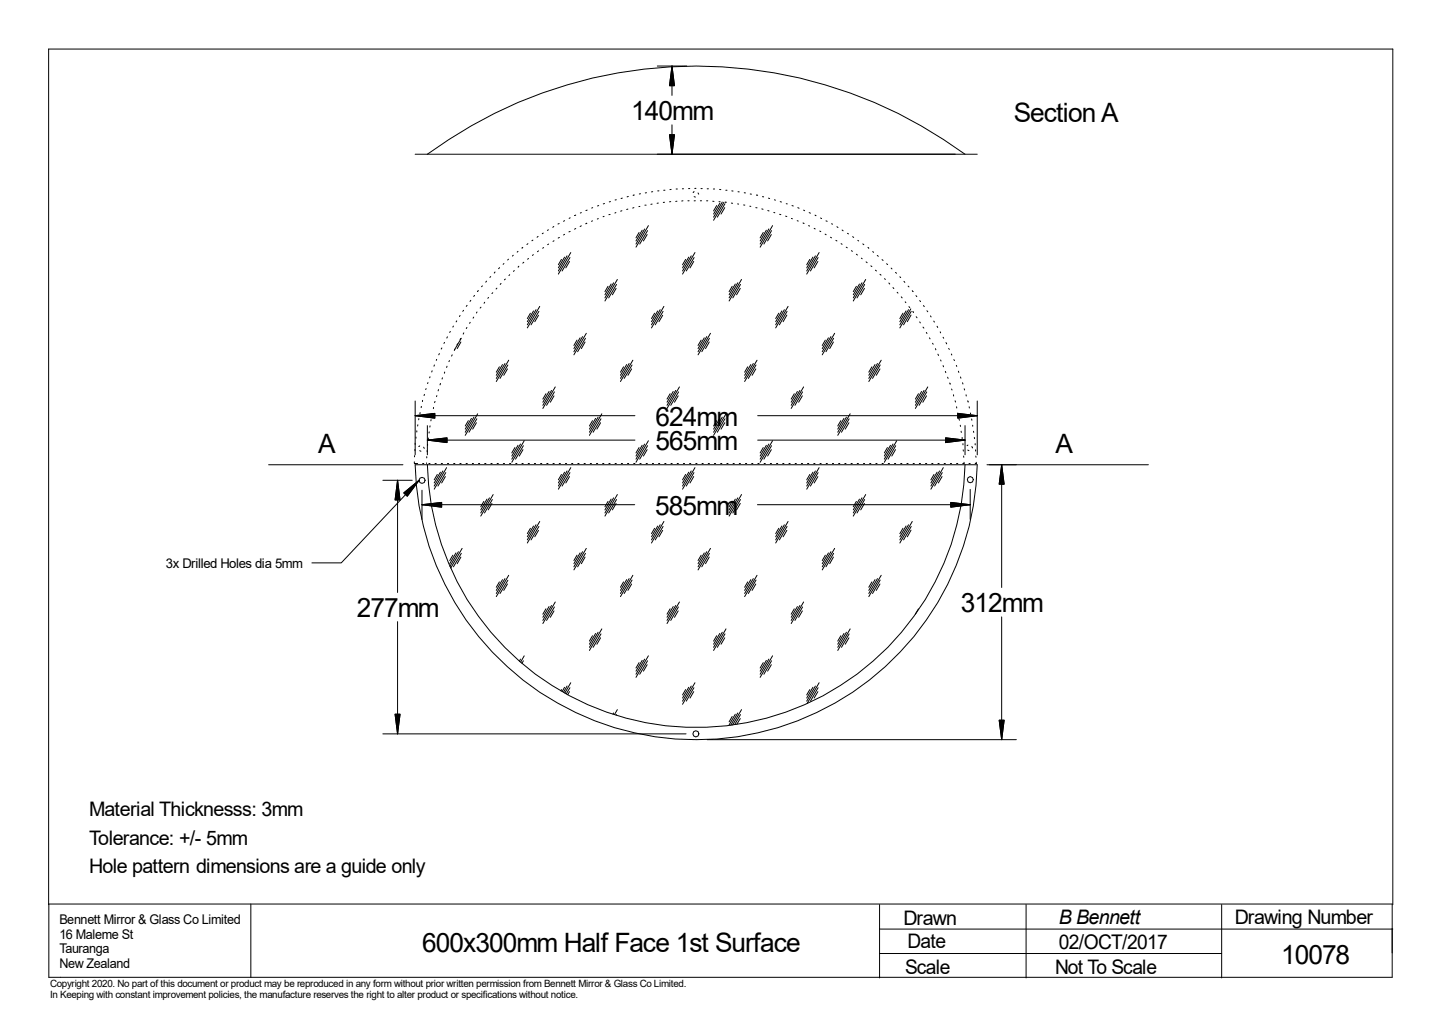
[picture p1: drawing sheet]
<svg xmlns="http://www.w3.org/2000/svg" width="297mm" height="210mm" viewBox="0 0 297 210" stroke-linecap="round" stroke-linejoin="round" font-family="sans-serif">
<g fill="none" stroke="#000" stroke-width=".2">
<path d="M134.5 13.5h6M137.5 13.5l.5 4h-1.1zM137.5 13.5v6M84.9 31.5h115M87.4 31.5a92.9 92.9 0 0 1 110 0M129.8 39.9h-.3M131 39.6l-.2 .1M132.2 39.4l-.2 .1M133.5 39.2h-.2M134.5 39h.3M135.8 38.9h.2M136.9 27.6h1.1l-.5 3.9z"/>
<path d="M137.3 38.7l-.3 .1M137.5 25.5v6M138.3 38.7h.3M139.6 38.6h.2M140.8 38.6h.3M142 39.2l-.2 .2M142.1 38.5h.3M142.8 39.5l.1 .2M143.4 38.6h.2M144.7 38.6h.2M145.9 38.7h.3M147.2 38.7l.2 .1"/>
<path d="M148.5 38.9h.2M149.7 39l.2 .1M151 39.2h.2M152.2 39.4l.3 .1M153.5 39.7h.2M154.7 39.9h.3M97.8 59.4l-.1 .2M98.7 58.5l-.2 .1M99.5 57.5l-.1 .2M100.4 56.6l-.2 .1M100.8 59.9l-.2 .1M101.3 55.6l-.2 .2"/>
<path d="M101.6 58.9l-.1 .2M102.2 54.7l-.2 .2M102.5 58l-.2 .2M103.1 53.9l-.2 .2M103.4 57.1l-.2 .1M104 53l-.2 .2M104.3 56.2l-.2 .1M105 52.2l-.2 .2M105.2 55.3l-.2 .2M106 51.4l-.2 .2M106.1 54.4l-.1 .2M106.9 50.6l-.1 .1"/>
<path d="M107.1 53.6l-.2 .2M108 49.8l-.2 .2M108.1 52.9l-.2 .1M109 49.1l-.2 .1M109.1 52.1l-.2 .1M110.1 48.3l-.2 .2M110.2 51.3l-.3 .2M111.1 47.7l-.2 .1M111.2 50.6l-.2 .2M112.2 47l-.2 .1M112.2 49.9l-.2 .1M113.3 46.3l-.2 .2"/>
<path d="M113.3 49.2l-.2 .2M114.4 45.7l-.3 .1M114.4 48.6l-.2 .1M114.9 53l-.7 1.1M115.5 45.1l-.2 .2M115.5 47.9l-.2 .1M115.5 52.6l-1.3 2.2M116 52.3l-1.8 3.1M116.5 53.5l-.8 1.3M116.6 52.7l-1.6 2.7M116.6 44.5l-.2 .2M116.6 47.3l-.2 .1"/>
<path d="M116.8 51.6l-2.6 4.4M117.8 44l-.3 .1M117.8 46.7l-.3 .2M118.9 43.5l-.2 .1M118.9 46.2l-.2 .1M120 45.6l-.2 .2M120.1 43l-.3 .1M121.2 45.2l-.2 .1M121.2 42.5h-.2M122.4 44.7l-.2 .1M122.5 42l-.3 .1M123.6 44.2l-.2 .1"/>
<path d="M123.7 41.6l-.3 .1M124.4 58.5l-.7 1.1M124.8 43.9h-.3M124.9 41.2l-.3 .1M125 58.1l-1.3 2.2M125.5 57.8l-1.8 3.1M126 43.5l-.2 .1M126 59l-.7 1.3M126.1 40.9h-.3M126.1 58.2l-1.6 2.7M126.3 57.1l-2.6 4.5M127.2 43.1l-.2 .1"/>
<path d="M127.3 40.5l-.3 .1M128.4 42.8h-.2M128.5 40.2l-.2 .1M129.7 42.5h-.3M130.7 47.5l-.6 1.1M130.9 42.2h-.2M131.4 47.1l-1.3 2.2M131.9 46.8l-1.8 3.1M131.9 42h.3M132.4 48l-.8 1.3M132.5 47.2l-1.6 2.7M132.6 46.1l-2.5 4.4"/>
<path d="M133.4 41.7l-.3 .1M134.7 41.5l-.3 .1M135.9 41.4h-.2M137.2 41.2l-.3 .1M138.5 41.1l-.3 .1M139.7 41.1h-.3M140.3 53l-.7 1.1M140.7 41.1h.3M140.9 52.6l-1.3 2.2M141.4 52.3l-1.8 3.1M141.9 53.5l-.8 1.3M142 41.1h.2"/>
<path d="M142 52.7l-1.6 2.7M142 40.2l.2 .1M142.2 51.6l-2.6 4.4M143.3 41.1h.2M144.5 41.1h.3M145.8 41.1l.3 .1M146.6 42l-.6 1.1M147.1 41.2l.2 .1M147.2 41.6l-1.2 2.2M147.7 41.3l-1.7 3.1M148.1 41.4l-2.1 3.6M148.3 42.5l-.8 1.3"/>
<path d="M148.3 41.7l-1.6 2.7M148.3 41.3l.3 .1M149.6 41.5l.3 .1M149.8 58.5l-.7 1.1M150.4 58.1l-1.3 2.2M150.9 41.7h.2M150.9 57.8l-1.8 3.1M151.4 59l-.7 1.3M151.5 58.2l-1.6 2.7M151.7 57.1l-2.6 4.5M152.1 41.9l.3 .1M153.4 42.2h.2"/>
<path d="M154.6 42.5h.3M155.8 42.7l.3 .1M156 40.2l.2 .1M156.1 47.5l-.6 1.1M156.8 47.1l-1.3 2.2M157.1 43.1h.2M157.2 40.5l.2 .1M157.3 46.8l-1.8 3.1M157.8 48l-.8 1.3M157.8 47.2l-1.5 2.7M158 46.1l-2.5 4.4M158.3 43.4l.2 .1"/>
<path d="M158.4 40.9h.2M159.5 43.8l.2 .1M159.6 41.2l.3 .1M160.7 44.2l.3 .1M160.8 41.7h.2M161.9 44.7h.2M162 42l.3 .1M163.1 45.1l.2 .1M163.2 42.5l.2 .1M164.3 45.6l.2 .1M164.4 43l.2 .1M165.4 46.1l.2 .1"/>
<path d="M165.5 43.5l.3 .1M165.7 53l-.7 1.1M166.3 52.6l-1.3 2.2M166.5 46.7l.3 .1M166.7 44l.2 .1M166.8 52.3l-1.8 3.1M167.3 53.5l-.8 1.3M167.3 52.7l-1.5 2.7M167.6 51.6l-2.6 4.4M167.7 47.2l.2 .2M167.9 44.6l.2 .1M168.8 47.9l.2 .1"/>
<path d="M169 45.2l.2 .1M169.9 48.5l.2 .1M170.1 45.8h.2M171 49.1l.2 .2M171.2 46.4l.2 .1M172 49.8l.3 .2M172.3 47l.2 .2M173.1 50.5l.2 .2M173.4 47.7l.2 .1M174.2 51.3l.2 .1M174.4 48.4l.2 .2M175.2 52l.2 .2"/>
<path d="M175.2 58.5l-.7 1.1M175.5 49.1l.1 .2M175.8 58.1l-1.3 2.2M176.2 52.8l.2 .1M176.3 57.8l-1.8 3.1M176.5 49.9l.2 .1M176.8 59l-.7 1.3M176.9 58.2l-1.6 2.7M177.1 57.1l-2.6 4.5M177.2 53.6l.2 .1M177.5 50.6l.2 .2M178.1 54.4l.3 .1"/>
<path d="M178.5 51.4l.2 .2M179.1 55.2l.2 .2M179.5 52.2l.2 .2M180 56.1l.2 .2M180.4 53.1l.2 .2M180.9 57l.2 .1M181.4 53.9l.2 .2M181.8 57.9l.2 .2M182.3 54.8l.2 .2M182.7 58.8l.1 .2M183.2 55.7l.2 .2M183.5 59.8l.2 .1"/>
<path d="M184.1 56.6l.1 .2M184.9 57.5l.2 .2M185.8 58.5l.1 .2M186.6 59.4l.1 .2M186.7 59.6h.1M87.2 79.5l-.1 .2M87.5 78.2v.2M88 77l-.1 .3M88.4 75.8l-.1 .3M88.9 74.6l-.1 .3M89.3 73.5l-.1 .2M89.7 79.7l-.1 .2"/>
<path d="M89.9 72.3l-.2 .3M90.1 78.4l-.1 .3M90.4 71.2l-.1 .2M90.5 77.3l-.1 .2M90.9 70l-.1 .2M91 76.1l-.1 .2M91.4 74.9v.2M91.5 68.9l-.1 .2M91.9 73.7l-.1 .3M92.1 67.8l-.1 .2M92.5 72.6l-.1 .2M92.8 66.7l-.2 .2"/>
<path d="M93 71.4l-.1 .3M93.4 65.6l-.1 .2M93.6 70.3l-.1 .2M94.1 64.5l-.1 .2M94.2 69.2l-.1 .2M94.3 69.9l-.8 1.4M94.4 69.2l-1.4 2.3M94.8 63.5l-.1 .2M94.9 68.1l-.2 .2M95.5 67l-.1 .2M95.5 62.4l-.1 .3M96.2 65.9l-.1 .2"/>
<path d="M96.3 61.4l-.2 .2M96.9 64.9l-.1 .2M97.1 60.4l-.2 .2M97.6 63.8l-.1 .2M98.4 62.8l-.2 .2M99.1 61.8l-.1 .2M99.9 60.8l-.1 .2M102.2 75l-.7 1.1M102.8 74.5l-1.3 2.3M103.3 74.3l-1.8 3.1M103.8 75.4l-.8 1.4M103.9 74.6l-1.6 2.8"/>
<path d="M104.1 73.7l-2.6 4.3M108.5 64.1l-.6 1.1M109.1 63.6l-1.2 2.2M109.6 63.3l-1.7 3.1M110.2 64.5l-.8 1.3M110.2 63.7l-1.6 2.7M110.4 62.7l-2.5 4.4M112.8 79.8l-1.8 3.1M113.6 79.1l-2.6 4.4M118 69.6l-.6 1.1M118.7 69.1l-1.3 2.2M119.2 68.8l-1.8 3.1"/>
<path d="M119.7 69.9l-.8 1.4M119.8 69.2l-1.6 2.7M119.9 68.2l-2.5 4.4M127.6 75l-.7 1.1M128.2 74.5l-1.3 2.3M128.7 74.3l-1.8 3.1M129.2 75.4l-.8 1.4M129.3 74.6l-1.6 2.8M129.5 73.7l-2.6 4.3M133.9 64.1l-.6 1.1M134.5 63.6l-1.2 2.2M135 63.3l-1.7 3.1"/>
<path d="M135.6 64.5l-.8 1.3M135.6 63.7l-1.6 2.7M135.8 62.7l-2.5 4.4M138.2 79.8l-1.8 3.1M139 79.1l-2.6 4.4M143.4 69.6l-.6 1.1M144.1 69.1l-1.3 2.2M144.6 68.8l-1.8 3.1M145.1 69.9l-.8 1.4M145.1 69.2l-1.5 2.7M145.3 68.2l-2.5 4.4M153 75l-.7 1.1"/>
<path d="M153.6 74.5l-1.3 2.3M154.1 74.3l-1.8 3.1M154.6 75.4l-.8 1.4M154.6 74.6l-1.5 2.8M154.9 73.7l-2.6 4.3M159.3 64.1l-.6 1.1M159.9 63.6l-1.2 2.2M160.4 63.3l-1.7 3.1M161 64.4l-.8 1.4M161 63.7l-1.6 2.7M161.2 62.7l-2.5 4.4M163.6 79.8l-1.8 3.1"/>
<path d="M164.4 79.1l-2.6 4.4M168.8 69.6l-.6 1.1M169.5 69.1l-1.3 2.2M170 68.8l-1.8 3.1M170.5 69.9l-.8 1.4M170.5 69.2l-1.5 2.7M170.7 68.2l-2.5 4.4M178.4 75l-.7 1.1M179 74.5l-1.3 2.3M179.5 74.3l-1.8 3.1M180 75.4l-.8 1.4M180 74.6l-1.5 2.8"/>
<path d="M180.3 73.7l-2.6 4.3M184.4 60.7l.1 .2M184.7 64.1l-.6 1.1M185.2 61.7l.1 .2M185.3 63.6l-1.2 2.2M185.8 63.3l-1.7 3.1M185.9 62.7l.2 .2M186.3 63.2l-2.2 3.9M186.4 64.4l-.8 1.4M186.4 63.7l-1.6 2.7M186.7 63.7l.2 .2M187.4 60.5l.1 .2"/>
<path d="M187.4 64.8l.2 .2M188.1 61.5l.2 .2M188.1 65.8l.2 .2M188.8 66.9l.2 .2M188.9 62.5l.2 .2M189 79.8l-1.8 3.1M189.5 68l.1 .2M189.6 63.5l.2 .3M189.8 79.1l-2.6 4.4M190.1 69.1l.1 .2M190.3 64.6l.2 .2M190.8 70.2l.1 .2"/>
<path d="M191 65.7l.1 .2M191.3 71.3l.1 .2M191.7 66.7l.1 .3M191.9 72.4l.1 .3M192.3 67.9l.1 .2M192.4 73.6l.1 .2M192.9 69l.1 .2M192.9 74.8l.1 .2M193.4 75.9l.1 .3M193.5 70.1l.1 .2M193.8 77.1l.1 .3M194.1 71.2l.1 .3"/>
<path d="M194.3 78.3l.1 .3M194.6 72.4l.1 .2M194.6 79.5l.1 .3M195.1 73.5l.1 .2M195.6 74.7l.1 .2M196 75.9l.1 .3M196.5 77.1l.1 .2M196.9 78.3l.1 .2M197.2 79.5l.1 .3M54.9 95h27.5M78.3 98.2h6M81.3 98.2l.5 4h-1z"/>
<path d="M81.3 98.2v23M84.8 94.8h.6M84.8 94.4v.3M84.8 93.2v.2M84.9 91.9v.3M84.9 85l4-.5v1zM84.9 95h115a57.5 57.5 0 0 1-57.5 56.3 57.5 57.5 0 0 1-57.5-56.3zM84.9 82v11M84.9 85h45M85.1 89.4v.2M85.3 88.1v.2M85.5 86.9l-.1 .2"/>
<path d="M85.7 85.6l-.1 .3M85.7 98.2l-15.9 16.9h-6M85.9 91.2l-.2 .1M85.9 92.2l.2 .1M85.9 84.4v.2M86.2 83.1l-.1 .3M86.4 94.8h.3M86.4 81.9v.2M86.7 91.4l.1 .3M86.8 80.6l-.1 .3M87.2 94.7v.1M87.3 93.4v.2"/>
<path d="M87.4 90l4-.5v1zM87.4 95a55 55 0 0 0 55 53.8 55 55 0 0 0 55-53.8M87.4 87v6M87.4 90h42.5M87.5 90.8v.3M87.6 89.6v.2M87.7 94.8h.3M87.8 88.3v.3M88 87.1l-.1 .2M88.2 85.8l-.1 .3M88.4 84.6v.2M88.7 83.3l-.1 .3"/>
<path d="M89 94.8h.2M89 82.1l-.1 .2M89.4 80.9l-.1 .2M89.5 97l-.7 1.1M90.1 96.6l-1.3 2.2M90.3 94.8h.2M90.6 96.3l-1.8 3.1M91.1 97.5l-.8 1.3M91.2 96.6l-1.6 2.8M91.4 95.6l-2.6 4.4M91.5 94.8h.3M92.8 94.8h.2"/>
<path d="M94.1 94.8h.2M95.3 94.8h.3M95.8 86l-.6 1.1M96.4 85.6l-1.2 2.2M96.6 94.8h.3M96.9 85.3l-1.7 3.1M97.5 86.4l-.8 1.4M97.5 85.6l-1.6 2.8M97.7 84.6l-2.5 4.4M97.9 94.8h.2M99.1 94.8h.3M100.4 94.8h.3"/>
<path d="M101.7 94.8h.2M103 94.8h.2M104.2 94.8h.3M105.3 91.5l-.6 1.1M105.5 94.8h.2M106 91.1l-1.3 2.2M106.5 90.8l-1.8 3.1M106.8 94.8h.2M107 91.9l-.8 1.4M107.1 91.1l-1.6 2.8M107.2 90.1l-2.5 4.4M108 94.8h.3"/>
<path d="M109.3 94.8h.3M110.6 94.8h.2M111.7 80.5l-.7 1.1M111.8 94.8h.3M112.3 80.1l-1.3 2.2M113.1 94.8h.3M113.3 80.9l-.7 1.4M113.4 80.1l-1.6 2.8M114.4 94.8h.2M114.9 97l-.7 1.1M115.5 96.6l-1.3 2.2M115.7 94.8h.2"/>
<path d="M116 96.3l-1.8 3.1M116.5 97.5l-.8 1.3M116.6 96.6l-1.6 2.8M116.8 95.6l-2.6 4.4M116.9 94.8h.3M118.2 94.8h.2M119.5 94.8h.2M120.7 94.8h.3M121.2 86l-.6 1.1M121.8 85.6l-1.2 2.2M122 94.8h.3M122.3 85.3l-1.7 3.1"/>
<path d="M122.9 86.4l-.8 1.4M122.9 85.6l-1.6 2.8M123.1 84.6l-2.5 4.4M123.3 94.8h.2M124.5 94.8h.3M125.8 94.8h.3M127.1 94.8h.2M128.4 94.8h.2M129.6 94.8h.3M130.7 91.5l-.6 1.1M130.9 94.8h.2M131.4 91.1l-1.3 2.2"/>
<path d="M131.9 90.8l-1.8 3.1M132.2 94.8h.2M132.4 91.9l-.8 1.4M132.5 91.1l-1.6 2.8M132.6 90.1l-2.5 4.4M133.4 94.8h.3M134.7 94.8h.3M136 94.8h.2M137.1 80.5l-.7 1.1M137.2 94.8h.3M137.7 80.1l-1.3 2.2M138.5 94.8h.3"/>
<path d="M138.7 80.9l-.7 1.4M138.8 80.1l-1.6 2.8M139.8 94.8h.2M140.3 97l-.7 1.1M140.9 96.6l-1.3 2.2M141.1 94.8h.2M141.4 96.3l-1.8 3.1M141.9 97.5l-.8 1.3M141.9 96.6l-1.5 2.8M142.2 95.6l-2.6 4.4M142.3 94.8h.3M143.6 94.8h.2"/>
<path d="M144.9 94.8h.2M146.1 94.8h.3M146.6 86l-.6 1.1M147.2 85.6l-1.2 2.2M147.4 94.8h.3M147.7 85.3l-1.7 3.1M148.3 86.4l-.8 1.4M148.3 85.6l-1.6 2.8M148.5 84.6l-2.5 4.4M148.7 94.8h.2M149.9 94.8h.3M151.2 94.8h.3"/>
<path d="M152.5 94.8h.2M153.8 94.8h.2M155 85h44.9M155 90h42.4M155 94.8h.3M156.1 91.5l-.6 1.1M156.3 94.8h.2M156.8 91.1l-1.3 2.2M157.3 90.8l-1.8 3.1M157.6 94.8h.2M157.8 91.9l-.8 1.4M157.8 91.1l-1.5 2.8"/>
<path d="M158 90.1l-2.5 4.4M158.8 94.8h.3M160.1 94.8h.3M161.4 94.8h.2M162.5 80.5l-.7 1.1M162.6 94.8h.3M163.1 80.1l-1.3 2.2M163.9 94.8h.3M164.1 80.9l-.7 1.4M164.2 80.1l-1.6 2.8M165.2 94.8h.2M165.7 97l-.7 1.1"/>
<path d="M166.3 96.6l-1.3 2.2M166.5 94.8h.2M166.8 96.3l-1.8 3.1M167.3 97.5l-.8 1.3M167.3 96.6l-1.5 2.8M167.6 95.6l-2.6 4.4M167.7 94.8h.3M169 94.8h.2M170.3 94.8h.2M171.5 94.8h.3M172 86l-.6 1.1M172.6 85.6l-1.2 2.2"/>
<path d="M172.8 94.8h.3M173.1 85.3l-1.7 3.1M173.7 86.4l-.8 1.4M173.7 85.6l-1.6 2.8M173.9 84.6l-2.5 4.4M174.1 94.8h.2M175.3 94.8h.3M176.6 94.8h.3M177.9 94.8h.2M179.2 94.8h.2M180.4 94.8h.3M181.5 91.5l-.6 1.1"/>
<path d="M181.7 94.8h.2M182.2 91.1l-1.3 2.2M182.7 90.8l-1.8 3.1M183 94.8h.2M183.2 91.9l-.8 1.4M183.2 91.1l-1.5 2.8M183.4 90.1l-2.5 4.4M184.2 94.8h.3M185.5 94.8h.3M186.8 94.8h.2M187.9 80.5l-.7 1.1M188 94.8h.3"/>
<path d="M188.5 80.1l-1.3 2.2M189.3 94.8h.3M189.5 80.9l-.7 1.4M189.6 80.1l-1.6 2.8M190.6 94.8h.2M191.1 97l-.7 1.1M191.7 96.6l-1.3 2.2M191.9 94.8h.2M192.2 96.3l-1.8 3.1M192.7 97.5l-.8 1.3M192.7 96.6l-1.5 2.8M193 95.6l-2.6 4.4"/>
<path d="M193.1 94.8h.3M193.4 89.5l4 .5-4 .5zM194.4 94.8h.2M195 80.7l.1 .3M195.4 82l.1 .2M195.7 94.8h.2M195.7 83.2v.2M195.9 84.5l4 .5-4 .5zM195.9 84.5l.1 .2M196.2 85.7l.1 .2M196.4 87l.1 .2M196.6 88.2v.2"/>
<path d="M196.8 89.5v.2M196.9 94.8h.3M197 90.7v.3M197 92l.1 .2M197.1 93.3v.2M197.2 94.5v.3M197.4 87v6M197.6 80.7l.1 .3M198 82v.2M198 92l.2 .2M198 91l-.2 .1M198 97.7l.5-.2 .4 .2 .2 .4-.2 .5-.4 .1-.5-.1-.1-.5z"/>
<path d="M198.2 94.8h.3M198.2 83.2l.1 .2M198.5 84.5v.2M198.8 85.7v.2M198.8 91.3l.1 .3M199 87v.2M199.1 88.2l.1 .2M199.3 89.5v.2M199.5 90.7v.3M199.6 92v.2M199.6 93.3v.2M199.7 94.5v.3h-.2"/>
<path d="M199.9 82v11M201.9 95h33M204.9 95l.5 4h-1zM204.9 95v25.1M82.6 100.8l3.1-2.6-2.4 3.3zM86.3 103.2l4-.5v1zM86.3 100.2v6M86.3 103.2h43.5M92.6 113.5l-.6 1.1M93.3 113.1l-1.3 2.2M93.8 112.8l-1.8 3M94.3 113.9l-.8 1.4"/>
<path d="M94.4 113.2l-1.6 2.7M94.5 112.1l-2.3 4.1M99 102.5l-.7 1.1M99.6 102.1l-1.3 2.2M100.1 101.8l-1.8 3.1M100.6 103l-.7 1.3M100.7 102.2l-1.6 2.7M100.9 101.1l-2.6 4.4M102.2 119l-.7 1.1M102.8 118.5l-1.3 2.2M103.3 118.3l-1.8 3.1M103.8 119.4l-.8 1.3"/>
<path d="M103.9 118.7l-1.6 2.7M104.1 117.6l-2.6 4.4M108.5 108l-.6 1.1M109.1 107.6l-1.2 2.2M109.6 107.3l-1.7 3.1M110.2 108.5l-.8 1.3M110.2 107.7l-1.6 2.7M110.4 106.6l-2.5 4.4M118 113.5l-.6 1.1M118.7 113.1l-1.3 2.2M119.2 112.8l-1.8 3.1M119.7 113.9l-.8 1.4"/>
<path d="M119.8 113.2l-1.6 2.7M119.9 112.1l-2.5 4.4M124.4 102.5l-.7 1.1M125 102.1l-1.3 2.2M125.5 101.8l-1.8 3.1M126 103l-.7 1.3M126.1 102.2l-1.6 2.7M126.3 101.1l-2.6 4.4M127.6 119l-.7 1.1M128.2 118.5l-1.3 2.2M128.7 118.3l-1.8 3.1M129.2 119.4l-.8 1.3"/>
<path d="M129.3 118.6l-1.6 2.8M129.5 117.6l-2.6 4.4M133.9 108l-.6 1.1M134.5 107.6l-1.2 2.2M135 107.3l-1.7 3.1M135.6 108.5l-.8 1.3M135.6 107.7l-1.6 2.7M135.8 106.6l-2.5 4.4M143.4 113.5l-.6 1.1M144.1 113.1l-1.3 2.2M144.6 112.8l-1.8 3.1M145.1 113.9l-.8 1.4"/>
<path d="M145.1 113.2l-1.5 2.7M145.3 112.1l-2.5 4.4M149.8 102.5l-.7 1.1M150.4 102.1l-1.3 2.2M150.9 101.8l-1.8 3.1M151.4 103l-.7 1.3M151.5 102.2l-1.6 2.7M151.7 101.1l-2.6 4.4M153 119l-.7 1.1M153.6 118.5l-1.3 2.2M154.1 118.3l-1.8 3.1M154.6 119.4l-.8 1.3"/>
<path d="M154.6 118.6l-1.5 2.8M154.9 117.6l-2.6 4.4M154.9 103.2h43.6M159.3 108l-.6 1.1M159.9 107.6l-1.2 2.2M160.4 107.3l-1.7 3.1M161 108.5l-.8 1.3M161 107.7l-1.6 2.7M161.2 106.6l-2.5 4.4M168.8 113.5l-.6 1.1M169.5 113.1l-1.3 2.2M170 112.8l-1.8 3.1"/>
<path d="M170.5 113.9l-.8 1.4M170.5 113.2l-1.5 2.7M170.7 112.1l-2.5 4.4M175.2 102.5l-.7 1.1M175.8 102.1l-1.3 2.2M176.3 101.8l-1.8 3.1M176.8 103l-.7 1.3M176.9 102.2l-1.6 2.7M177.1 101.1l-2.6 4.4M178.4 119l-.7 1.1M179 118.5l-1.3 2.2M179.5 118.3l-1.8 3.1"/>
<path d="M180 119.4l-.8 1.3M180 118.6l-1.5 2.8M180.3 117.6l-2.6 4.4M184.7 108l-.6 1.1M185.3 107.6l-1.2 2.2M185.8 107.3l-1.7 3.1M186.4 108.4l-.8 1.4M186.4 107.7l-1.6 2.7M186.6 106.6l-2.5 4.4M194.5 102.7l4 .5-4 .5zM198.5 100.1v6.1M81.3 127.1v23"/>
<path d="M106.5 134.8l-.2 .4M107.1 135.1l-.3 .5M107.2 134.1l-.7 1.3M111.7 124.5l-.7 1.1M112.3 124l-1.3 2.2M112.8 123.8l-1.8 3.1M113.3 124.9l-.7 1.3M113.4 124.1l-1.6 2.8M113.6 123.1l-2.6 4.4M116.8 139.6l-1.3 2.1M121.2 130l-.6 1.1M121.8 129.5l-1.2 2.2"/>
<path d="M122.3 129.3l-1.7 3.1M122.9 130.4l-.8 1.3M122.9 129.6l-1.6 2.8M123.1 128.6l-2.5 4.4M130.7 135.5l-.6 1.1M131.4 135l-1.3 2.2M131.9 134.8l-1.8 3.1M132.4 135.9l-.8 1.3M132.5 135.1l-1.6 2.8M132.6 134.1l-2.5 4.4M137.1 124.5l-.7 1.1M137.7 124l-1.3 2.2"/>
<path d="M138.2 123.8l-1.8 3.1M138.7 124.9l-.7 1.3M138.8 124.1l-1.6 2.8M139 123.1l-2.6 4.4M142.2 139.6l-2.6 4.4M146.6 130l-.6 1.1M147.2 129.5l-1.2 2.2M147.7 129.3l-1.7 3.1M148.3 130.4l-.8 1.3M148.3 129.6l-1.6 2.8M148.5 128.6l-2.5 4.4M156.1 135.5l-.6 1.1"/>
<path d="M156.8 135l-1.3 2.2M157.3 134.8l-1.8 3.1M157.8 135.9l-.8 1.3M157.8 135.1l-1.5 2.8M158 134.1l-2.5 4.4M162.5 124.5l-.7 1.1M163.1 124l-1.3 2.2M163.6 123.8l-1.8 3.1M164.1 124.9l-.7 1.3M164.2 124.1l-1.6 2.8M164.4 123.1l-2.6 4.4M167.6 139.6l-2.5 4.2"/>
<path d="M172 130l-.6 1.1M172.6 129.5l-1.2 2.2M173.1 129.3l-1.7 3.1M173.7 130.4l-.8 1.3M173.7 129.6l-1.6 2.8M173.9 128.6l-2.5 4.4M187.9 124.5l-.7 1.1M204.9 126.2v25.1M78.3 150.1h62M80.8 146.1h1l-.5 4zM114.9 141l-.2 .3M115.5 140.5l-.5 .9"/>
<path d="M116 140.3l-.7 1.3M116.5 141.4l-.4 .7M116.6 140.6l-.8 1.3M125.5 145.8l-.1 .3M126.1 146.1l-.1 .2M126.3 145.1l-.6 1M140.3 141l-.7 1.1M140.9 140.5l-1.3 2.2M141.4 140.3l-1.8 3.1M141.9 149.6l.4-.2 .5 .2 .2 .5-.2 .4-.5 .2-.4-.2-.2-.4zM141.9 141.4l-.8 1.3M141.9 140.6l-1.5 2.8"/>
<path d="M144.7 151.3h63.2M149.8 146.5l-.7 1.1M150.4 146.1l-1.3 2.2M150.9 145.8l-1.4 2.5M151.4 146.9l-.7 1.2M151.5 146.1l-1.2 2.1M151.7 145.1l-1.8 3.2M165.7 141l-.7 1.1M166.3 140.5l-1.3 2.2M166.8 140.3l-1.8 3.1M167.3 141.4l-.8 1.3M167.3 140.6l-1.5 2.8"/>
<path d="M204.4 147.3h1l-.5 4zM10 184.9h274.8v15h-274.8l-.1-189.9h275v175M51.3 184.9v15M179.9 185v15M179.9 190h105M179.9 195h70M209.9 185v15M249.9 185v15"/>
<circle cx="86.3" cy="98.2" r=".62"/>
</g>
<g fill="#000">
<path d="M137.5 13.5l.5 4h-1.1zM136.9 27.6h1.1l-.5 3.9zM84.9 85l4-.5v1zM87.4 90l4-.5v1zM193.4 89.5l4 .5-4 .5zM195.9 84.5l4 .5-4 .5zM204.9 95l.5 4h-1zM81.3 98.2l.5 4h-1zM82.6 100.8l3.1-2.6-2.4 3.3zM86.3 103.2l4-.5v1zM194.5 102.7l4 .5-4 .5zM80.8 146.1h1l-.5 4z"/>
<path d="M204.4 147.3h1l-.5 4z"/>
</g>
<g font-size="5.5">
<text x="129.1" y="24.5">140mm</text>
<text x="207.4" y="25">Section A</text>
<text x="134.1" y="87">624mm</text>
<text x="65.1" y="92.6">A</text>
<text x="134.1" y="92">565mm</text>
<text x="215.9" y="92.6">A</text>
<text x="134" y="105.2">585mm</text>
<text x="196.6" y="125.1">312mm</text>
<text x="73" y="126.2">277mm</text>
<text x="86.4" y="194.7">600x300mm Half Face 1st Surface</text>
<text x="262" y="197.2">10078</text>
</g>
<g font-size="4.1">
<text x="18.2" y="166.8">Material Thicknesss: 3mm</text>
<text x="18.2" y="172.8">Tolerance: +/- 5mm</text>
<text x="18.2" y="178.5">Hole pattern dimensions are a guide only</text>
<text x="184.8" y="189.1">Drawn</text>
<text x="216.6" y="188.9">B Bennett</text>
<text x="252.6" y="189">Drawing Number</text>
<text x="185.6" y="193.8">Date</text>
<text x="216.6" y="194.1">02/OCT/2017</text>
<text x="185.1" y="199.2">Scale</text>
<text x="215.8" y="199.1">Not To Scale</text>
</g>
<g font-size="2.7">
<text x="34" y="116.1">3x Drilled Holes dia 5mm</text>
<text x="12.1" y="189">Bennett Mirror &amp; Glass Co Limited</text>
<text x="12.1" y="192">16 Maleme St</text>
<text x="12.1" y="195">Tauranga</text>
<text x="12.1" y="198">New Zealand</text>
</g>
<g font-size="2">
<text x="10.2" y="201.9">Copyright 2020. No part of this document or product may be reproduced in any form without prior written permission from Bennett Mirror &amp; Glass Co Limited.</text>
<text x="10.2" y="204.2">In Keeping with constant improvement policies, the manufacture reserves the right to alter product or specifications without notice.</text>
</g>
</svg>
